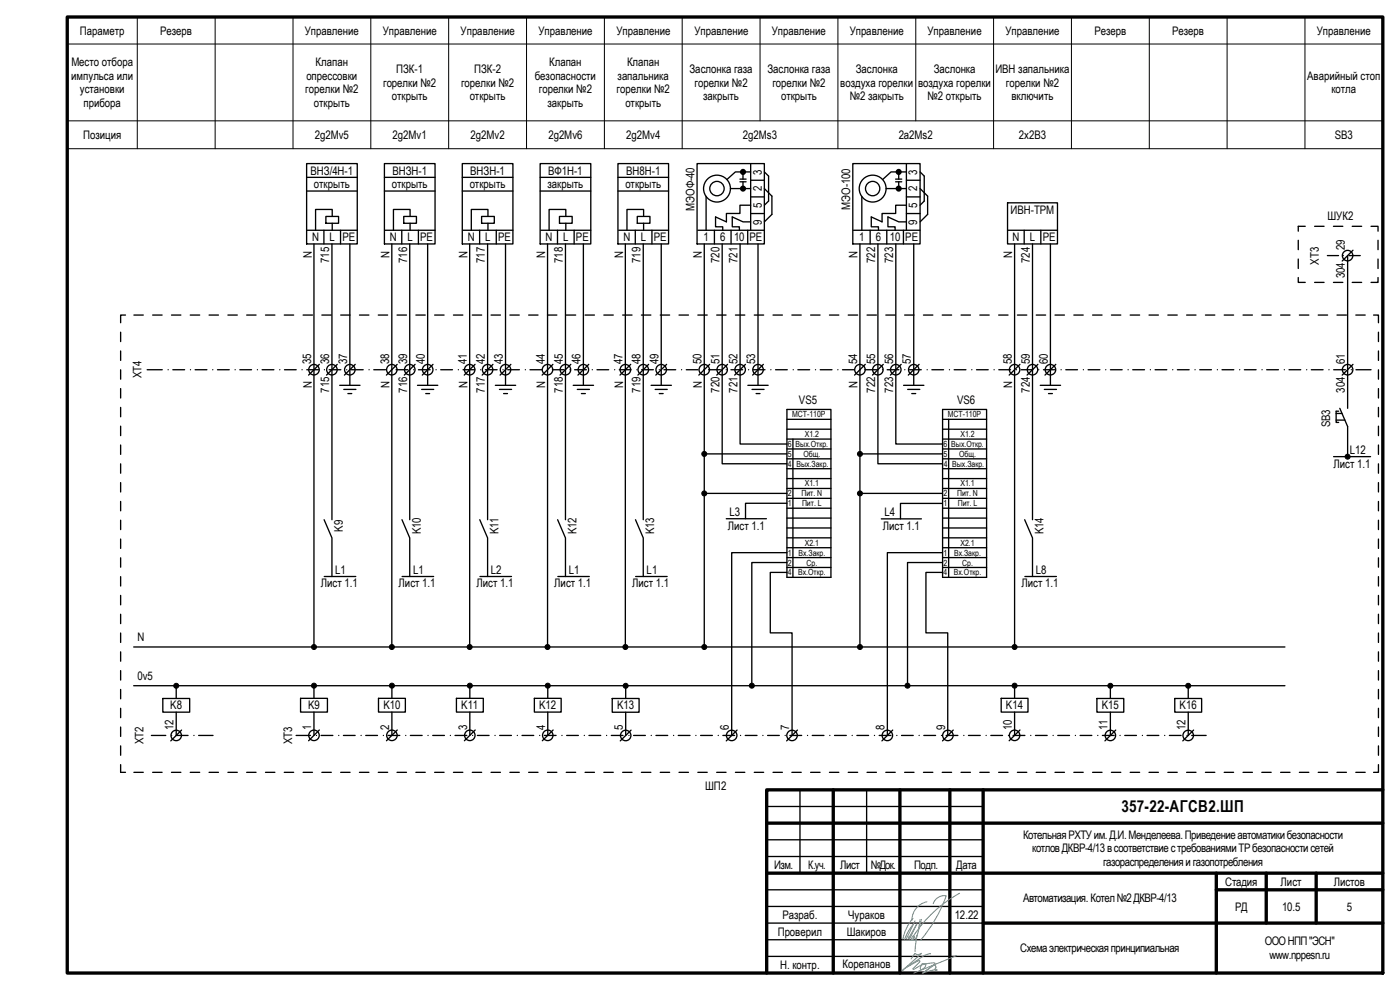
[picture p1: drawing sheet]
<svg xmlns="http://www.w3.org/2000/svg" width="420mm" height="297mm" viewBox="0 0 420 297" stroke-linecap="round" stroke-linejoin="round" font-family="sans-serif">
<g fill="none" stroke="#000" stroke-width=".4">
<path d="M92 49.1h15.2v24.1h-15.2zM92 53.2h15.2M92 57.3h15.2M115.4 49.1h15.2v24.1h-15.2zM115.4 53.2h15.2M115.4 57.3h15.2M138.7 49.1h15.2v24.1h-15.2zM138.7 53.2h15.2M138.7 57.3h15.2M162.1 49.1h15.2v24.1h-15.2zM162.1 53.2h15.2M162.1 57.3h15.2"/>
<path d="M185.5 53.2h15.1M185.5 57.3h15.1M185.5 49.1h15.1v24.1h-15.1zM209.2 49.1h20.2v24.1h-20.2zM211.9 58.9v10.2M219.2 56.6h6.1M222.1 53.7h1.8M222.1 54.5h1.8M223 52.2v1.5M223 54.5v1.6M225.3 51.6h-4.6l-2.5 2.3M225.3 49.1v20"/>
<path d="M225.3 54.1h4.1M225.3 59.1h4.1M229.4 51.6l1.3 1.2v7.5l-1.3 1.3M229.4 56.6l2.3 2.2v5.5l-2.3 2.3M255.9 49.1h20.2v24.1h-20.2zM258.6 58.9v10.2M265.9 56.6h6.1M268.8 53.7h1.8M268.8 54.5h1.8M269.7 52.2v1.5M269.7 54.5v1.6M272 51.6h-4.6l-2.5 2.3"/>
<path d="M272 54.1h4.1M272 59.1h4.1M272 49.1v20M276.1 51.6l1.3 1.2v7.5l-1.3 1.3M276.1 56.6l2.3 2.2v5.5l-2.3 2.3M92.2 69.1h15M94.2 73.2v120.2M97.2 69.1v4.1M97.8 64.9h3.8v2.1h-3.8zM99.6 73.2v82.7M99.7 64.9v-2.1h-5v6.3M99.7 67v2.1"/>
<path d="M102.2 69.1v4.1M105 73.2v42.4M115.6 69.1h15M117.6 73.2v120.2M120.6 69.1v4.1M121.2 64.9h3.8v2.1h-3.8zM123 73.2v82.7M123.1 64.9v-2.1h-5v6.3M123.1 67v2.1M125.6 69.1v4.1M128.3 73.2v42.4M138.9 69.1h15"/>
<path d="M141 73.2v120.2M143.9 69.1v4.1M144.5 64.9h3.8v2.1h-3.8zM146.3 73.2v82.7M146.4 64.9v-2.1h-5v6.3M146.4 67v2.1M148.9 69.1v4.1M151.7 73.2v42.4M162.3 69.1h15M164.3 73.2v120.2M167.3 69.1v4.1M167.9 64.9h3.8v2.1h-3.8z"/>
<path d="M169.7 73.2v82.7M169.8 64.9v-2.1h-5v6.3M169.8 67v2.1M172.3 69.1v4.1M175.1 73.2v42.4M185.7 69.1h14.9M187.7 73.2v120.2M190.7 69.1v4.1M191.3 64.9h3.8v2.1h-3.8zM193 73.2v82.7M193.2 64.9v-2.1h-5v6.3M193.2 67v2.1"/>
<path d="M195.7 69.1v4.1M198.4 73.2v42.4M209.4 69.1h20M211.4 73.2v120.2M214.4 69.1v4.1M216.7 73.2v65.9h19.5M219.4 69.1v4.1M222.1 73.2v60h14.1M224.4 69.1v4.1M225.3 61.6h-3.2v2.5h-4.1v2.5l-3.3-1.5v3h2.2v1M225.3 66.6h-2.3l-3.2-1.5v3h2.1v1M225.3 64.1h4.1"/>
<path d="M227.5 73.2v42.4M256.1 69.1h20M258.1 73.2v120.2M261.1 69.1v4.1M263.5 73.2v65.9h19.4M266.1 69.1v4.1M268.8 73.2v60h14.1M271.1 69.1v4.1M272 61.6h-3.2v2.5h-4.1v2.5l-3.2-1.5v3h2.1v1M272 66.6h-2.3l-3.2-1.5v3h2.1v1M272 64.1h4.1M274.2 73.2v42.4"/>
<path d="M302.4 60.9h15v12.3h-15zM302.4 69.1h15M304.5 73.2v120.2M307.4 69.1v4.1M309.9 73.2v82.7M312.4 69.1v4.1M315.2 73.2v42.4M389.6 72.1v2.8M389.6 77.7v2.9M391.7 67.9h-2.1v1.5M394.5 67.9h2.9M398.4 76.7h3.3"/>
<path d="M400.2 67.9h2.8M403.1 76.7h.1M404.4 76.7v45.8M404.9 76.7h3.3M405.8 67.9h2.9M406.1 75.1l-3.3 3.2M411.5 67.9h2.1v1.5M413.6 72.1v2.8M413.6 77.7v2.9M36.2 99.7v2.8M37.7 94.5h-1.5v2.3M40.2 94.5h2.8"/>
<path d="M45.8 94.5h2.9M51.5 94.5h2.8M57.1 94.5h2.8M62.7 94.5h2.9M68.4 94.5h2.8M74 94.5h2.8M79.7 94.5h2.8M85.3 94.5h2.8M91 94.5h2.8M96.6 94.5h2.8M102.2 94.5h2.9M107.9 94.5h2.8"/>
<path d="M113.5 94.5h2.8M119.2 94.5h2.8M124.8 94.5h2.8M130.4 94.5h2.9M136.1 94.5h2.8M141.7 94.5h2.9M147.4 94.5h2.8M153 94.5h2.8M158.7 94.5h2.8M164.3 94.5h2.8M169.9 94.5h2.9M175.6 94.5h2.8"/>
<path d="M181.2 94.5h2.9M186.9 94.5h2.8M192.5 94.5h2.8M198.2 94.5h2.8M203.8 94.5h2.8M209.4 94.5h2.8M215.1 94.5h2.8M220.7 94.5h2.8M226.4 94.5h2.8M232 94.5h2.8M237.6 94.5h2.9M243.3 94.5h2.8"/>
<path d="M248.9 94.5h2.8M254.6 94.5h2.8M260.2 94.5h2.8M265.8 94.5h2.9M271.5 94.5h2.8M277.1 94.5h2.9M282.8 94.5h2.8M288.4 94.5h2.8M294.1 94.5h2.8M299.7 94.5h2.8M305.3 94.5h2.9M311 94.5h2.8"/>
<path d="M316.6 94.5h2.9M322.3 94.5h2.8M327.9 94.5h2.8M333.6 94.5h2.8M339.2 94.5h2.8M344.8 94.5h2.9M350.5 94.5h2.8M356.1 94.5h2.8M361.8 94.5h2.8M367.4 94.5h2.8M373.1 94.5h2.8M378.7 94.5h2.8"/>
<path d="M384.3 94.5h2.8M389.6 83.3v1.4h2.1M390 94.5h2.8M394.5 84.7h2.9M395.6 94.5h2.8M400.2 84.7h2.8M401.2 94.5h2.9M405.8 84.7h2.9M406.9 94.5h2.8M412.2 94.5h1.5v2.3M413.6 83.3v1.4h-2.1M413.7 99.7v2.8"/>
<path d="M36.2 105.3v2.8M36.2 111v2.8M36.2 116.6v2.8M44.2 110.9h4.5M50.5 110.9h.1M51.9 110.9h3.5M57.2 110.9h.1M58.6 110.9h3.5M63.8 110.9h.1M65.3 110.9h3.5M70.6 110.9h.1M72 110.9h3.5"/>
<path d="M77.2 110.9h.1M78.7 110.9h3.5M84 110.9h.1M85.4 110.9h3.5M90.6 110.9h.1M92.1 110.9h3.5M95.8 109.3l-3.2 3.2M97.4 110.9h.1M98.8 110.9h3.5M101.2 109.3l-3.2 3.2M101.9 115.6h6.1M103.2 116.8h3.6"/>
<path d="M104 110.9h.1M104.4 118.1h1.2M105.5 110.9h3.5M106.6 109.3l-3.2 3.2M110.8 110.9h.1M112.2 110.9h3.5M117.5 110.9h.1M118.9 110.9h3.5M119.2 109.3l-3.2 3.2M124.2 110.9h.1M124.6 109.3l-3.3 3.2M125.3 115.6h6.1"/>
<path d="M125.6 110.9h3.5M126.5 116.8h3.7M127.8 118.1h1.1M130 109.3l-3.3 3.2M130.9 110.9h.1M132.3 110.9h3.5M137.6 110.9h.1M139 110.9h3.5M142.6 109.3l-3.3 3.2M144.3 110.9h.1M145.7 110.9h3.5M147.9 109.3l-3.2 3.2"/>
<path d="M148.7 115.6h6.1M149.9 116.8h3.6M150.9 110.9h.1M151.1 118.1h1.2M152.4 110.9h3.5M153.3 109.3l-3.2 3.2M157.7 110.9h.1M159.1 110.9h3.5M164.3 110.9h.1M165.8 110.9h3.5M165.9 109.3l-3.2 3.2M171.1 110.9h.1"/>
<path d="M171.3 109.3l-3.2 3.2M172 115.6h6.1M172.5 110.9h3.5M173.3 116.8h3.6M174.5 118.1h1.2M176.7 109.3l-3.3 3.2M177.7 110.9h.1M179.2 110.9h3.5M184.5 110.9h.1M185.9 110.9h3.5M189.3 109.3l-3.2 3.2M191.1 110.9h.1"/>
<path d="M192.6 110.9h3.5M194.7 109.3l-3.3 3.2M195.4 115.6h6.1M196.6 116.8h3.6M197.9 118.1h1.1M197.9 110.9h.1M199.3 110.9h3.5M200.1 109.3l-3.3 3.2M204.5 110.9h.1M206 110.9h3.5M211.3 110.9h.1M212.7 110.9h3.5"/>
<path d="M213 109.3l-3.3 3.2M217.9 110.9h.1M218.3 109.3l-3.2 3.2M219.4 110.9h3.5M223.7 109.3l-3.2 3.2M224.4 115.6h6.1M224.7 110.9h.1M225.7 116.8h3.6M226 110.9h3.6M226.9 118.1h1.2M229.1 109.3l-3.2 3.2M231.3 110.9h.1"/>
<path d="M232.8 110.9h3.5M238.1 110.9h.1M239.4 110.9h3.6M244.7 110.9h.1M246.2 110.9h3.5M251.4 110.9h.1M252.8 110.9h3.6M258.1 110.9h.1M259.6 110.9h3.5M259.7 109.3l-3.2 3.2M264.8 110.9h.1M265.1 109.3l-3.3 3.2"/>
<path d="M266.2 110.9h3.6M270.5 109.3l-3.3 3.2M271.2 115.6h6.1M271.5 110.9h.1M272.4 116.8h3.6M273 110.9h3.5M273.6 118.1h1.2M275.8 109.3l-3.2 3.2M278.2 110.9h.1M279.7 110.9h3.5M284.9 110.9h.1M286.4 110.9h3.5"/>
<path d="M291.6 110.9h.1M293.1 110.9h3.5M298.3 110.9h.1M299.8 110.9h3.5M305 110.9h.1M306.1 109.3l-3.2 3.2M306.5 110.9h3.5M311.5 109.3l-3.3 3.2M311.7 110.9h.1M312.2 115.6h6.1M313.1 110.9h3.6M313.4 116.8h3.7"/>
<path d="M314.7 118.1h1.1M316.9 109.3l-3.3 3.2M318.4 110.9h.1M319.9 110.9h3.5M325.1 110.9h.1M326.5 110.9h3.6M331.8 110.9h.1M333.3 110.9h3.5M338.5 110.9h.1M339.9 110.9h3.6M345.2 110.9h.1M346.7 110.9h3.5"/>
<path d="M351.9 110.9h.1M353.3 110.9h3.6M358.6 110.9h.1M360.1 110.9h3.5M365.3 110.9h.1M366.7 110.9h3.6M372 110.9h.1M373.5 110.9h3.5M378.7 110.9h.1M380.1 110.9h3.6M385.4 110.9h.1M386.9 110.9h3.5"/>
<path d="M392.1 110.9h.1M393.5 110.9h3.6M398.8 110.9h.1M400.3 110.9h3.5M405.5 110.9h.1M406.1 109.3l-3.3 3.2M406.9 110.9h4.6M413.7 105.3v2.8M413.7 111v2.8M413.7 116.6v2.8M36.2 122.2v2.9M36.2 127.9v2.8"/>
<path d="M36.2 133.5v2.8M36.2 139.2v2.8M212.1 136.2h24.1M236.2 122.9h13.2v50.3h-13.2zM236.2 125.8h13.2M236.2 128.8h13.2M236.2 131.7h13.2M236.2 134.7h13.2M236.2 137.7h13.2M238 131.7v41.5M258.8 136.2h24.1M282.9 122.9h13.2v50.3h-13.2z"/>
<path d="M282.9 125.8h13.2M282.9 128.8h13.2M282.9 131.7h13.2M282.9 134.7h13.2M282.9 137.7h13.2M284.7 125.8v47.4M400.2 137h11.1M401 126h2.6M401 124.1h1.7M401.8 123.4h-.8v3.3h.8M402.1 122.5l2.3 5.5v8.3M413.7 122.2v2.9"/>
<path d="M413.7 127.9v2.8M413.7 133.5v2.8M413.7 139.2v2.8M36.2 144.8v2.8M36.2 150.5v2.8M36.2 156.1v2.8M97.3 155.9l2.3 5.5v11.6M120.6 155.9l2.4 5.5v11.6M144 155.9l2.3 5.5v11.6M167.4 155.9l2.3 5.5v11.6M190.7 155.9l2.3 5.5v11.6M212.1 148h24.1"/>
<path d="M218 155.6h12M236.2 151h-12.5v4.6M236.2 140.6h13.2M236.2 143.6h13.2M236.2 146.6h13.2M236.2 149.5h13.2M236.2 152.5h13.2M236.2 155.4h13.2M236.2 158.4h13.2M258.8 148h24.1M264.5 155.7h12M282.7 151h-12.5v4.7"/>
<path d="M282.9 140.6h13.2M282.9 143.6h13.2M282.9 146.6h13.2M282.9 149.5h13.2M282.9 152.5h13.2M282.9 155.4h13.2M282.9 158.4h13.2M307.5 155.9l2.4 5.5v11.6M413.7 144.8v2.8M413.7 150.5v2.8M413.7 156.1v2.8M36.2 161.7v2.8"/>
<path d="M36.2 167.4v2.8M36.2 173v2.8M36.2 178.6v2.9M97.3 173h9.5M120.7 173h9.4M144 173h9.5M167.4 173h9.5M190.8 173h9.4M236.2 168.8h-10.6v36.2M236.2 161.4h13.2M236.2 164.3h13.2M236.2 167.3h13.2"/>
<path d="M236.2 170.3h13.2M236.2 171.7h-5v18.2h6.5v30.8M236.2 165.8h-16.6v54.9M282.9 168.8h-10.5v36.2M282.9 161.4h13.2M282.9 164.3h13.2M282.9 167.3h13.2M282.9 170.3h13.2M282.9 171.7h-5v18.2h6.5v30.8M282.9 165.8h-16.6v54.9M307.6 173h9.4M413.7 161.7v2.8"/>
<path d="M413.7 167.4v2.8M413.7 173v2.8M413.7 178.6v2.9M36.2 184.3v2.8M36.2 189.9v2.9M36.2 195.6v2.8M40.1 194.1h345.5M413.7 184.3v2.8M413.7 189.9v2.9M413.7 195.6v2.8M36.2 201.2v2.8M36.2 206.9v2.8"/>
<path d="M36.2 212.5v2.8M36.2 218.1v2.9M40.1 205.7h345.5M48.9 209.6h8v4.1h-8zM52.9 213.7v7h3.5M52.9 206.5v3.1M54.5 219.1l-3.2 3.2M90.2 209.5h8.1v4.2h-8.1zM94.2 206.5v3M94.2 213.7v6.9M95.8 219l-3.2 3.2M113.6 209.5h8.1v4.2h-8.1z"/>
<path d="M117.6 206.5v3M117.6 213.7v6.9M119.2 219l-3.2 3.2M137 209.5h8v4.2h-8zM141 206.5v3M141 213.7v6.9M142.6 219l-3.2 3.2M160.4 209.5h8v4.2h-8zM164.4 206.5v3M164.4 213.7v6.9M166 219l-3.2 3.2M183.7 209.6h8.1v4.1h-8.1z"/>
<path d="M187.8 206.5v3.1M187.8 213.7v7M189.4 219.1l-3.3 3.2M221.2 219.1l-3.2 3.2M239.3 219.1l-3.2 3.2M267.9 219.1l-3.2 3.2M286.1 219.1l-3.2 3.2M300.5 209.5h8v4.2h-8zM304.5 206.5v3M304.5 213.7v6.9M306.1 219l-3.2 3.2M329.2 209.6h8.1v4.1h-8.1z"/>
<path d="M333.2 206.5v3.1M333.2 213.7v7M334.8 219.1l-3.2 3.2M352.6 209.6h8v4.1h-8zM356.6 206.5v3.1M356.6 213.7v7M358.2 219.1l-3.2 3.2M413.7 201.2v2.8M413.7 206.9v2.8M413.7 212.5v2.8M413.7 218.1v2.9M36.2 223.8v2.8"/>
<path d="M36.2 229.4v2.3h1.5M40.2 231.7h2.8M45.4 220.7h4.4M45.8 231.7h2.9M51.5 231.7h2.8M51.5 220.7h.1M57.1 231.7h2.8M58.2 220.7h.1M59.6 220.7h4.3M62.7 231.7h2.9M68.4 231.7h2.8M74 231.7h2.8"/>
<path d="M79.7 231.7h2.8M85.3 231.7h2.8M88.9 220.7h4.3M91 231.7h2.8M95 220.7h.1M96.4 220.7h3.5M96.6 231.7h2.8M101.7 220.7h.1M102.2 231.7h2.9M103.1 220.7h3.5M107.9 231.7h2.8M108.4 220.7h.1"/>
<path d="M109.8 220.7h3.5M113.5 231.7h2.8M115.1 220.7h.1M116.5 220.7h3.5M119.2 231.7h2.8M121.8 220.7h.1M123.2 220.7h3.5M124.8 231.7h2.8M128.4 220.7h.1M129.9 220.7h3.5M130.4 231.7h2.9M135.2 220.7h.1"/>
<path d="M136.1 231.7h2.8M136.6 220.7h3.5M141.7 231.7h2.9M141.8 220.7h.1M143.3 220.7h3.5M147.4 231.7h2.8M148.6 220.7h.1M150 220.7h3.5M153 231.7h2.8M155.2 220.7h.1M156.7 220.7h3.5M158.7 231.7h2.8"/>
<path d="M162 220.7h.1M163.4 220.7h3.5M164.3 231.7h2.8M168.6 220.7h.1M169.9 231.7h2.9M170.1 220.7h3.5M175.4 220.7h.1M175.6 231.7h2.8M176.8 220.7h3.5M181.2 231.7h2.9M182 220.7h.1M183.5 220.7h3.5"/>
<path d="M186.9 231.7h2.8M188.8 220.7h.1M190.2 220.7h3.5M192.5 231.7h2.8M195.4 220.7h.1M196.9 220.7h3.5M198.2 231.7h2.8M202.2 220.7h.1M203.5 220.7h3.6M203.8 231.7h2.8M208.8 220.7h.1M209.4 231.7h2.8"/>
<path d="M210.3 220.7h3.5M215.1 231.7h2.8M215.6 220.7h.1M216.9 220.7h3.6M220.7 231.7h2.8M222.2 220.7h.1M223.7 220.7h3.5M226.4 231.7h2.8M228.9 220.7h.1M230.4 220.7h3.5M232 231.7h2.8M235.6 220.7h.1"/>
<path d="M237.1 220.7h3.5M237.6 231.7h2.9M240.1 237v25M242.3 220.7h.1M243.3 231.7h2.8M243.8 220.7h3.5M248.9 231.7h2.8M249 220.7h.1M250.1 237v55M250.5 220.7h3.5M254.6 231.7h2.8M255.7 220.7h.1"/>
<path d="M257.2 220.7h3.5M260.1 237v25M260.2 231.7h2.8M262.4 220.7h.1M263.9 220.7h3.5M265.8 231.7h2.9M269.1 220.7h.1M270.1 237v55M270.6 220.7h3.5M271.5 231.7h2.8M275.8 220.7h.1M277.1 231.7h2.9"/>
<path d="M277.3 220.7h3.5M282.5 220.7h.1M282.8 231.7h2.8M284 220.7h3.5M285.1 237v55M288.4 231.7h2.8M289.3 220.7h.1M290.6 220.7h3.6M294.1 231.7h2.8M295.1 237v55M295.9 220.7h.1M297.4 220.7h3.5"/>
<path d="M299.7 231.7h2.8M302.7 220.7h.1M304 220.7h3.6M305.3 231.7h2.9M309.3 220.7h.1M310.8 220.7h3.5M311 231.7h2.8M316 220.7h.1M316.6 231.7h2.9M317.4 220.7h3.6M322.3 231.7h2.8M322.7 220.7h.1"/>
<path d="M324.2 220.7h3.5M327.9 231.7h2.8M329.4 220.7h.1M330.8 220.7h3.6M333.6 231.7h2.8M336.1 220.7h.1M337.6 220.7h3.5M339.2 231.7h2.8M342.8 220.7h.1M344.2 220.7h3.6M344.8 231.7h2.9M349.5 220.7h.1"/>
<path d="M350.5 231.7h2.8M351 220.7h3.5M356.1 231.7h2.8M356.2 220.7h.1M357.6 220.7h4.4M361.8 231.7h2.8M367.4 231.7h2.8M373.1 231.7h2.8M378.7 231.7h2.8M384.3 231.7h2.8M390 231.7h2.8M395.6 231.7h2.8"/>
<path d="M401.2 231.7h2.9M406.9 231.7h2.8M413.7 229.4v2.3h-1.5M413.7 223.8v2.8M415 237h-184.9v55M230.1 247h184.9M230.1 242h65M230.1 252h65M230.1 257h65M230.1 262h184.9M230.1 267h65M230.1 272h65"/>
<path d="M365 262v30M365 267h50M380 262v15M395 262v15M415 277h-184.9M230.1 287h65M230.1 282h65"/>
<circle cx="215.2" cy="56.6" r="2.16"/>
<circle cx="215.2" cy="56.6" r="4"/>
<circle cx="261.9" cy="56.6" r="2.15"/>
<circle cx="261.9" cy="56.6" r="4"/>
<circle cx="404.4" cy="76.7" r="1.57"/>
<circle cx="94.2" cy="110.9" r="1.58"/>
<circle cx="99.6" cy="110.9" r="1.58"/>
<circle cx="105" cy="110.9" r="1.57"/>
<circle cx="117.6" cy="110.9" r="1.57"/>
<circle cx="123" cy="110.9" r="1.58"/>
<circle cx="128.4" cy="110.9" r="1.58"/>
<circle cx="141" cy="110.9" r="1.57"/>
<circle cx="146.3" cy="110.9" r="1.57"/>
<circle cx="151.7" cy="110.9" r="1.57"/>
<circle cx="164.3" cy="110.9" r="1.57"/>
<circle cx="169.7" cy="110.9" r="1.57"/>
<circle cx="175.1" cy="110.9" r="1.57"/>
<circle cx="187.7" cy="110.9" r="1.58"/>
<circle cx="193.1" cy="110.9" r="1.58"/>
<circle cx="198.4" cy="110.9" r="1.57"/>
<circle cx="211.4" cy="110.9" r="1.57"/>
<circle cx="216.7" cy="110.9" r="1.57"/>
<circle cx="222.1" cy="110.9" r="1.58"/>
<circle cx="227.5" cy="110.9" r="1.58"/>
<circle cx="258.1" cy="110.9" r="1.58"/>
<circle cx="263.5" cy="110.9" r="1.57"/>
<circle cx="268.8" cy="110.9" r="1.57"/>
<circle cx="274.2" cy="110.9" r="1.57"/>
<circle cx="304.5" cy="110.9" r="1.57"/>
<circle cx="309.9" cy="110.9" r="1.57"/>
<circle cx="315.3" cy="110.9" r="1.58"/>
<circle cx="404.4" cy="110.9" r="1.57"/>
<circle cx="52.9" cy="220.7" r="1.57"/>
<circle cx="94.2" cy="220.6" r="1.58"/>
<circle cx="117.6" cy="220.6" r="1.58"/>
<circle cx="141" cy="220.6" r="1.57"/>
<circle cx="164.4" cy="220.6" r="1.57"/>
<circle cx="187.8" cy="220.7" r="1.57"/>
<circle cx="219.6" cy="220.7" r="1.57"/>
<circle cx="237.7" cy="220.7" r="1.57"/>
<circle cx="266.3" cy="220.7" r="1.57"/>
<circle cx="284.5" cy="220.7" r="1.57"/>
<circle cx="304.5" cy="220.6" r="1.57"/>
<circle cx="333.2" cy="220.7" r="1.57"/>
<circle cx="356.6" cy="220.7" r="1.57"/>
</g>
<g fill="none" stroke="#000" stroke-width=".3">
<path d="M20.2 13.2h394.8M41.2 5.1v39.5M64.6 5.1v39.5M87.9 5.1v39.5M111.3 5.1v39.5M134.7 5.1v39.5M158 5.1v39.5M181.4 5.1v39.5M204.7 5.1v39.5M228.1 5.1v31.2M251.5 5.1v39.5M274.8 5.1v31.2"/>
<path d="M298.2 5.1v39.5M321.6 5.1v39.5M344.9 5.1v39.5M368.3 5.1v39.5M391.6 5.1v39.5M415 5.1v39.5h-394.8M20.2 36.3h394.8"/>
<circle cx="211.4" cy="136.2" r=".75"/>
<circle cx="258.1" cy="136.2" r=".75"/>
<circle cx="404.4" cy="137" r=".75"/>
<circle cx="211.4" cy="148.1" r=".75"/>
<circle cx="258.1" cy="148.1" r=".75"/>
<circle cx="94.2" cy="194.1" r=".75"/>
<circle cx="117.6" cy="194.1" r=".75"/>
<circle cx="140.9" cy="194.1" r=".75"/>
<circle cx="164.3" cy="194.1" r=".75"/>
<circle cx="187.7" cy="194.1" r=".75"/>
<circle cx="211.4" cy="194.1" r=".75"/>
<circle cx="258.1" cy="194.1" r=".75"/>
<circle cx="304.5" cy="194.1" r=".75"/>
<circle cx="52.9" cy="205.8" r=".74"/>
<circle cx="94.2" cy="205.7" r=".75"/>
<circle cx="117.6" cy="205.7" r=".75"/>
<circle cx="141" cy="205.7" r=".75"/>
<circle cx="164.4" cy="205.7" r=".75"/>
<circle cx="187.8" cy="205.8" r=".75"/>
<circle cx="225.6" cy="205.7" r=".75"/>
<circle cx="272.4" cy="205.7" r=".75"/>
<circle cx="304.5" cy="205.7" r=".75"/>
<circle cx="333.2" cy="205.8" r=".75"/>
<circle cx="356.6" cy="205.8" r=".75"/>
</g>
<g fill="none" stroke="#3dad99" stroke-width=".3">
<path d="M274 275.5a13 13 0 0 0-3 6.4M274.2 277.2a15 15 0 0 0-2.7 4.8M274.6 276.3l-2.7 5.6M275.6 279.6l-.7 2.9-.3 3M276.1 275.9l-.5 3.7M276.5 275.8l-.9 3.8M278.2 270.6a5.6 5.6 0 0 0-4.5 5.5M280.1 271.1a3.5 3.5 0 0 1 3.9-2.3 42.7 42.7 0 0 1-7.7 13.2M288 268a38.6 38.6 0 0 0-13.8 12.8M271.9 290.3l4-2.1 .1 .4-2 2.2h.3l2.1-1.3-.2 1 .1 .3 .3 .1 .8-.5a.66 .66 0 0 0 .4-1 .66 .66 0 0 0-1.1 0l3.4-.5h.5v.3l-3.7 2.8M272.2 281l.5 .1 .2 .6M272.9 281.9l2.3-4.7-2.8 4.8"/>
<path d="M273.6 281.6l-.2 .4M274 280.8a.64 .64 0 0 1 .2 .7 .64 .64 0 0 1-.6 .4zM274.1 281.6l-.7 .4M274.3 281l-.1 1.1M275.3 280.4l-.7 1.7M277 292l3.2-2.3a.46 .46 0 0 1 .5 0 .46 .46 0 0 1 .2 .6l-.3 .6 .3 .4a.26 .26 0 0 0 .3-.3 .26 .26 0 0 0-.4-.2l-4 1.2M279.3 286.2l-1.9 .5-6.5 4.4 5.7-5.1a1.59 1.59 0 0 1-2 .1l-1.2 1.6M287 286.8l-12.8 5.2"/>
</g>
<g fill="none" stroke="#000" stroke-width="1">
<path d="M20.2 5.1h394.8v286.9h-394.8zM250.1 237v55M270.1 237v55M285.1 237v55M295.1 237v55M415 237h-184.9v55M230.1 247h184.9M230.1 262h184.9M295.1 277h119.9M365 262v30M365 267h50M380 262v15"/>
<path d="M395 262v15"/>
</g>
<g fill="#000">
<circle cx="211.4" cy="136.2" r=".74"/>
<circle cx="258.1" cy="136.2" r=".74"/>
<circle cx="404.4" cy="137" r=".75"/>
<circle cx="211.4" cy="148" r=".74"/>
<circle cx="258.1" cy="148" r=".74"/>
<circle cx="94.2" cy="194.1" r=".74"/>
<circle cx="117.6" cy="194.1" r=".74"/>
<circle cx="140.9" cy="194.1" r=".75"/>
<circle cx="164.3" cy="194.1" r=".75"/>
<circle cx="187.7" cy="194.1" r=".74"/>
<circle cx="211.4" cy="194.1" r=".74"/>
<circle cx="258.1" cy="194.1" r=".74"/>
<circle cx="304.5" cy="194.1" r=".74"/>
<circle cx="52.9" cy="205.8" r=".75"/>
<circle cx="94.2" cy="205.7" r=".75"/>
<circle cx="117.6" cy="205.7" r=".75"/>
<circle cx="141" cy="205.7" r=".75"/>
<circle cx="164.4" cy="205.7" r=".74"/>
<circle cx="187.8" cy="205.8" r=".75"/>
<circle cx="225.6" cy="205.7" r=".75"/>
<circle cx="272.4" cy="205.7" r=".75"/>
<circle cx="304.5" cy="205.7" r=".74"/>
<circle cx="333.2" cy="205.8" r=".75"/>
<circle cx="356.6" cy="205.8" r=".75"/>
</g>
<g fill="none" stroke="#000" stroke-width=".8">
<circle cx="223" cy="51.6" r=".52"/>
<circle cx="223" cy="56.6" r=".52"/>
<circle cx="269.7" cy="51.6" r=".52"/>
<circle cx="269.7" cy="56.6" r=".52"/>
</g>
<text font-size="4.9" x="336.6" y="243.7">357-22-АГСВ2.ШП</text>
<g font-size="3.5">
<text x="24" y="10.4">Параметр</text>
<text x="48.1" y="10.4">Резерв</text>
<text x="91.5" y="10.4">Управление</text>
<text x="114.9" y="10.4">Управление</text>
<text x="138.2" y="10.4">Управление</text>
<text x="161.6" y="10.4">Управление</text>
<text x="185" y="10.4">Управление</text>
<text x="208.4" y="10.4">Управление</text>
<text x="231.7" y="10.4">Управление</text>
<text x="255" y="10.4">Управление</text>
<text x="278.4" y="10.4">Управление</text>
<text x="301.7" y="10.4">Управление</text>
<text x="328.4" y="10.4">Резерв</text>
<text x="351.8" y="10.4">Резерв</text>
<text x="395.2" y="10.4">Управление</text>
<text x="21.4" y="23.9">импульса или</text>
<text x="21.4" y="19.8">Место отбора</text>
<text x="91.9" y="23.9">опрессовки</text>
<text x="94.7" y="19.8">Клапан</text>
<text x="118.9" y="21.9">ПЗК-1</text>
<text x="142.3" y="21.9">ПЗК-2</text>
<text x="160.5" y="23.9">безопасности</text>
<text x="164.8" y="19.8">Клапан</text>
<text x="185.4" y="23.9">запальника</text>
<text x="188.2" y="19.8">Клапан</text>
<text x="207" y="21.9">Заслонка газа</text>
<text x="230.3" y="21.9">Заслонка газа</text>
<text x="256.8" y="21.9">Заслонка</text>
<text x="280.2" y="21.9">Заслонка</text>
<text x="298.7" y="21.9">ИВН запальника</text>
<text x="392.3" y="23.9">Аварийный стоп</text>
<text x="24" y="28">установки</text>
<text x="91.6" y="28">горелки №2</text>
<text x="115" y="26">горелки №2</text>
<text x="138.4" y="26">горелки №2</text>
<text x="161.7" y="28">горелки №2</text>
<text x="185.1" y="28">горелки №2</text>
<text x="208.4" y="26">горелки №2</text>
<text x="231.8" y="26">горелки №2</text>
<text x="252.2" y="26">воздуха горелки</text>
<text x="275.6" y="26">воздуха горелки</text>
<text x="301.9" y="26">горелки №2</text>
<text x="399.6" y="28">котла</text>
<text x="25.1" y="32.2">прибора</text>
<text x="94.2" y="32.2">открыть</text>
<text x="117.6" y="30.1">открыть</text>
<text x="141" y="30.1">открыть</text>
<text x="164.3" y="32.2">закрыть</text>
<text x="187.7" y="32.2">открыть</text>
<text x="211" y="30.1">закрыть</text>
<text x="234.4" y="30.1">открыть</text>
<text x="255" y="30.1">№2 закрыть</text>
<text x="278.4" y="30.1">№2 открыть</text>
<text x="303.6" y="30.1">включить</text>
<text x="24.9" y="41.7">Позиция</text>
<text x="94.5" y="41.7">2g2Mv5</text>
<text x="117.8" y="41.7">2g2Mv1</text>
<text x="141.2" y="41.7">2g2Mv2</text>
<text x="164.6" y="41.7">2g2Mv6</text>
<text x="187.9" y="41.7">2g2Mv4</text>
<text x="223" y="41.7">2g2Ms3</text>
<text x="269.7" y="41.7">2a2Ms2</text>
<text x="305.8" y="41.7">2x2B3</text>
<text x="400.6" y="41.7">SB3</text>
<text x="93.2" y="52.4">ВНЗ/4Н-1</text>
<text x="117.8" y="52.4">ВНЗН-1</text>
<text x="141.1" y="52.4">ВНЗН-1</text>
<text x="164.5" y="52.4">ВФ1Н-1</text>
<text x="187.9" y="52.4">ВН8Н-1</text>
<text x="228.6" y="52.4" transform="rotate(-90 228.6 52.4)">3</text>
<text x="275.3" y="52.4" transform="rotate(-90 275.3 52.4)">3</text>
<text x="94.2" y="56.5">открыть</text>
<text x="117.6" y="56.5">открыть</text>
<text x="141" y="56.5">открыть</text>
<text x="164.3" y="56.5">закрыть</text>
<text x="187.7" y="56.5">открыть</text>
<text x="228.6" y="57.4" transform="rotate(-90 228.6 57.4)">2</text>
<text x="275.3" y="57.4" transform="rotate(-90 275.3 57.4)">2</text>
<text x="208.4" y="63.2" transform="rotate(-90 208.4 63.2)">МЭОФ-40</text>
<text x="228.6" y="62.4" transform="rotate(-90 228.6 62.4)">5</text>
<text x="255.1" y="62.9" transform="rotate(-90 255.1 62.9)">МЭО-100</text>
<text x="275.3" y="62.4" transform="rotate(-90 275.3 62.4)">5</text>
<text x="303.3" y="64.1">ИВН-ТРМ</text>
<text x="398.4" y="65.9">ШУК2</text>
<text x="228.6" y="67.4" transform="rotate(-90 228.6 67.4)">9</text>
<text x="275.3" y="67.4" transform="rotate(-90 275.3 67.4)">9</text>
<text x="93.5" y="77.5" transform="rotate(-90 93.5 77.5)">N</text>
<text x="93.7" y="72.4">N</text>
<text x="98.9" y="72.4">L PE</text>
<text x="116.9" y="77.5" transform="rotate(-90 116.9 77.5)">N</text>
<text x="117" y="72.4">N</text>
<text x="122.3" y="72.4">L PE</text>
<text x="140.3" y="77.5" transform="rotate(-90 140.3 77.5)">N</text>
<text x="140.4" y="72.4">N</text>
<text x="145.6" y="72.4">L PE</text>
<text x="163.6" y="77.5" transform="rotate(-90 163.6 77.5)">N</text>
<text x="163.8" y="72.4">N</text>
<text x="169" y="72.4">L PE</text>
<text x="187" y="77.5" transform="rotate(-90 187 77.5)">N</text>
<text x="187.1" y="72.4">N</text>
<text x="192.4" y="72.4">L PE</text>
<text x="210.7" y="77.5" transform="rotate(-90 210.7 77.5)">N</text>
<text x="211.1" y="72.4">1</text>
<text x="216.1" y="72.4">6</text>
<text x="220.3" y="72.4">10 PE</text>
<text x="257.4" y="77.5" transform="rotate(-90 257.4 77.5)">N</text>
<text x="257.8" y="72.4">1</text>
<text x="262.8" y="72.4">6</text>
<text x="267" y="72.4">10 PE</text>
<text x="303.8" y="77.5" transform="rotate(-90 303.8 77.5)">N</text>
<text x="303.8" y="72.4">N</text>
<text x="309.1" y="72.4">L PE</text>
<text x="403.6" y="75.1" transform="rotate(-90 403.6 75.1)">29</text>
<text x="98.8" y="79" transform="rotate(-90 98.8 79)">715</text>
<text x="122.2" y="79" transform="rotate(-90 122.2 79)">716</text>
<text x="145.5" y="79" transform="rotate(-90 145.5 79)">717</text>
<text x="168.9" y="79" transform="rotate(-90 168.9 79)">718</text>
<text x="192.2" y="79" transform="rotate(-90 192.2 79)">719</text>
<text x="215.9" y="79" transform="rotate(-90 215.9 79)">720</text>
<text x="221.3" y="79" transform="rotate(-90 221.3 79)">721</text>
<text x="262.6" y="79" transform="rotate(-90 262.6 79)">722</text>
<text x="268" y="79" transform="rotate(-90 268 79)">723</text>
<text x="309" y="79" transform="rotate(-90 309 79)">724</text>
<text x="395.8" y="79.4" transform="rotate(-90 395.8 79.4)">XT3</text>
<text x="403.6" y="83.5" transform="rotate(-90 403.6 83.5)">304</text>
<text x="42.4" y="113.6" transform="rotate(-90 42.4 113.6)">XT4</text>
<text x="93.4" y="109.3" transform="rotate(-90 93.4 109.3)">35</text>
<text x="98.8" y="109.3" transform="rotate(-90 98.8 109.3)">36</text>
<text x="104.2" y="109.3" transform="rotate(-90 104.2 109.3)">37</text>
<text x="116.8" y="109.3" transform="rotate(-90 116.8 109.3)">38</text>
<text x="122.2" y="109.3" transform="rotate(-90 122.2 109.3)">39</text>
<text x="127.5" y="109.3" transform="rotate(-90 127.5 109.3)">40</text>
<text x="140.1" y="109.3" transform="rotate(-90 140.1 109.3)">41</text>
<text x="145.5" y="109.3" transform="rotate(-90 145.5 109.3)">42</text>
<text x="150.9" y="109.3" transform="rotate(-90 150.9 109.3)">43</text>
<text x="163.5" y="109.3" transform="rotate(-90 163.5 109.3)">44</text>
<text x="168.9" y="109.3" transform="rotate(-90 168.9 109.3)">45</text>
<text x="174.3" y="109.3" transform="rotate(-90 174.3 109.3)">46</text>
<text x="186.9" y="109.3" transform="rotate(-90 186.9 109.3)">47</text>
<text x="192.2" y="109.3" transform="rotate(-90 192.2 109.3)">48</text>
<text x="197.6" y="109.3" transform="rotate(-90 197.6 109.3)">49</text>
<text x="210.5" y="109.3" transform="rotate(-90 210.5 109.3)">50</text>
<text x="215.9" y="109.3" transform="rotate(-90 215.9 109.3)">51</text>
<text x="221.3" y="109.3" transform="rotate(-90 221.3 109.3)">52</text>
<text x="226.7" y="109.3" transform="rotate(-90 226.7 109.3)">53</text>
<text x="257.3" y="109.3" transform="rotate(-90 257.3 109.3)">54</text>
<text x="262.6" y="109.3" transform="rotate(-90 262.6 109.3)">55</text>
<text x="268" y="109.3" transform="rotate(-90 268 109.3)">56</text>
<text x="273.4" y="109.3" transform="rotate(-90 273.4 109.3)">57</text>
<text x="303.7" y="109.3" transform="rotate(-90 303.7 109.3)">58</text>
<text x="309" y="109.3" transform="rotate(-90 309 109.3)">59</text>
<text x="314.4" y="109.3" transform="rotate(-90 314.4 109.3)">60</text>
<text x="403.6" y="109.3" transform="rotate(-90 403.6 109.3)">61</text>
<text x="93.5" y="116.4" transform="rotate(-90 93.5 116.4)">N</text>
<text x="98.8" y="117.8" transform="rotate(-90 98.8 117.8)">715</text>
<text x="116.9" y="116.4" transform="rotate(-90 116.9 116.4)">N</text>
<text x="122.2" y="117.8" transform="rotate(-90 122.2 117.8)">716</text>
<text x="140.3" y="116.4" transform="rotate(-90 140.3 116.4)">N</text>
<text x="145.5" y="117.8" transform="rotate(-90 145.5 117.8)">717</text>
<text x="163.6" y="116.4" transform="rotate(-90 163.6 116.4)">N</text>
<text x="168.9" y="117.8" transform="rotate(-90 168.9 117.8)">718</text>
<text x="187" y="116.4" transform="rotate(-90 187 116.4)">N</text>
<text x="192.2" y="117.8" transform="rotate(-90 192.2 117.8)">719</text>
<text x="210.7" y="116.4" transform="rotate(-90 210.7 116.4)">N</text>
<text x="215.9" y="117.8" transform="rotate(-90 215.9 117.8)">720</text>
<text x="221.3" y="117.8" transform="rotate(-90 221.3 117.8)">721</text>
<text x="257.4" y="116.4" transform="rotate(-90 257.4 116.4)">N</text>
<text x="262.6" y="117.8" transform="rotate(-90 262.6 117.8)">722</text>
<text x="268" y="117.8" transform="rotate(-90 268 117.8)">723</text>
<text x="303.8" y="116.4" transform="rotate(-90 303.8 116.4)">N</text>
<text x="309" y="117.8" transform="rotate(-90 309 117.8)">724</text>
<text x="403.6" y="117.8" transform="rotate(-90 403.6 117.8)">304</text>
<text x="239.8" y="121.2">VS5</text>
<text x="287.2" y="121.2">VS6</text>
<text x="399.2" y="128.2" transform="rotate(-90 399.2 128.2)">SB3</text>
<text x="405.1" y="136.2">L12</text>
<text x="400.2" y="140.3">Лист 1.1</text>
<text x="218.9" y="154.8">L3</text>
<text x="265.4" y="154.9">L4</text>
<text x="102.9" y="159.5" transform="rotate(-90 102.9 159.5)">K9</text>
<text x="126.3" y="160.3" transform="rotate(-90 126.3 160.3)">K10</text>
<text x="149.6" y="160.3" transform="rotate(-90 149.6 160.3)">K11</text>
<text x="173" y="160.3" transform="rotate(-90 173 160.3)">K12</text>
<text x="196.4" y="160.3" transform="rotate(-90 196.4 160.3)">K13</text>
<text x="218.4" y="158.9">Лист 1.1</text>
<text x="265" y="159">Лист 1.1</text>
<text x="313.2" y="160.3" transform="rotate(-90 313.2 160.3)">K14</text>
<text x="100.6" y="172.1">L1</text>
<text x="124" y="172.1">L1</text>
<text x="147.4" y="172.1">L2</text>
<text x="170.7" y="172.1">L1</text>
<text x="194.1" y="172.1">L1</text>
<text x="310.9" y="172.1">L8</text>
<text x="96.3" y="176.3">Лист 1.1</text>
<text x="119.6" y="176.3">Лист 1.1</text>
<text x="143" y="176.3">Лист 1.1</text>
<text x="166.4" y="176.3">Лист 1.1</text>
<text x="189.7" y="176.3">Лист 1.1</text>
<text x="306.5" y="176.3">Лист 1.1</text>
<text x="41.2" y="192.4">N</text>
<text x="41.2" y="204.1">0v5</text>
<text x="51.1" y="212.9">K8</text>
<text x="92.5" y="212.8">K9</text>
<text x="115.1" y="212.8">K10</text>
<text x="138.4" y="212.8">K11</text>
<text x="161.8" y="212.8">K12</text>
<text x="185.2" y="212.9">K13</text>
<text x="301.9" y="212.8">K14</text>
<text x="330.7" y="212.9">K15</text>
<text x="354" y="212.9">K16</text>
<text x="52.1" y="219.1" transform="rotate(-90 52.1 219.1)">12</text>
<text x="93.4" y="219.1" transform="rotate(-90 93.4 219.1)">1</text>
<text x="116.8" y="219.1" transform="rotate(-90 116.8 219.1)">2</text>
<text x="140.2" y="219.1" transform="rotate(-90 140.2 219.1)">3</text>
<text x="163.6" y="219.1" transform="rotate(-90 163.6 219.1)">4</text>
<text x="187" y="219.1" transform="rotate(-90 187 219.1)">5</text>
<text x="218.8" y="219.1" transform="rotate(-90 218.8 219.1)">6</text>
<text x="236.9" y="219.1" transform="rotate(-90 236.9 219.1)">7</text>
<text x="265.5" y="219.1" transform="rotate(-90 265.5 219.1)">8</text>
<text x="283.7" y="219.1" transform="rotate(-90 283.7 219.1)">9</text>
<text x="303.7" y="219.1" transform="rotate(-90 303.7 219.1)">10</text>
<text x="332.4" y="219.1" transform="rotate(-90 332.4 219.1)">11</text>
<text x="355.8" y="219.1" transform="rotate(-90 355.8 219.1)">12</text>
<text x="43.1" y="223.3" transform="rotate(-90 43.1 223.3)">XT2</text>
<text x="87.7" y="223.3" transform="rotate(-90 87.7 223.3)">XT3</text>
<text x="211.7" y="237">ШП2</text>
<text x="307.1" y="251.6">КотельнаяРХТУим.Д.И.Менделеева.Приведениеавтоматикибезопасности</text>
<text x="309.8" y="255.7">котловДКВР-4/13всоответствиестребованиямиТРбезопасностисетей</text>
<text x="232.4" y="260.7">Изм.</text>
<text x="242.6" y="260.7">К.уч.</text>
<text x="252.2" y="260.7">Лист</text>
<text x="261.4" y="260.7">№Док.</text>
<text x="274.4" y="260.7">Подп.</text>
<text x="287" y="260.7">Дата</text>
<text x="331.1" y="259.8">газораспределенияигазопотребления</text>
<text x="367.7" y="265.7">Стадия</text>
<text x="384.3" y="265.7">Лист</text>
<text x="400.3" y="265.7">Листов</text>
<text x="234.8" y="275.8">Разраб.</text>
<text x="254.6" y="275.7">Чураков</text>
<text x="286.5" y="275.8">12.22</text>
<text x="307" y="270.7">Автоматизация. Котел№2ДКВР-4/13</text>
<text x="370.7" y="273.2">РД</text>
<text x="384.8" y="273.2">10.5</text>
<text x="404.2" y="273.2">5</text>
<text x="233.4" y="280.7">Проверил</text>
<text x="254.1" y="280.7">Шакиров</text>
<text x="306.2" y="285.7">Схемаэлектрическаяпринципиальная</text>
<text x="379.5" y="283.6">ОООНПП&quot;ЭСН&quot;</text>
<text x="380.9" y="287.8">www.nppesn.ru</text>
<text x="234.1" y="290.6">Н. контр.</text>
<text x="252.9" y="290.6">Корепанов</text>
</g>
<g font-size="2.5">
<text x="237.7" y="125.2">МСТ-110Р</text>
<text x="284.5" y="125.2">МСТ-110Р</text>
<text x="241.5" y="131.1">Х1.2</text>
<text x="288.3" y="131.1">Х1.2</text>
<text x="236.5" y="137.1">5</text>
<text x="236.5" y="134.1">6</text>
<text x="238.8" y="134.1">Вых.Откр.</text>
<text x="241.1" y="137.1">Общ.</text>
<text x="283.2" y="137.1">5</text>
<text x="283.2" y="134.1">6</text>
<text x="285.5" y="134.1">Вых.Откр.</text>
<text x="287.8" y="137.1">Общ.</text>
<text x="236.5" y="140">4</text>
<text x="239" y="140">Вых.Закр.</text>
<text x="283.2" y="140">4</text>
<text x="285.8" y="140">Вых.Закр.</text>
<text x="236.5" y="148.9">2</text>
<text x="240.5" y="148.9">Пит. N</text>
<text x="241.5" y="146">Х1.1</text>
<text x="283.2" y="148.9">2</text>
<text x="287.2" y="148.9">Пит. N</text>
<text x="288.2" y="146">Х1.1</text>
<text x="236.5" y="151.9">1</text>
<text x="240.7" y="151.9">Пит. L</text>
<text x="283.2" y="151.9">1</text>
<text x="287.4" y="151.9">Пит. L</text>
<text x="236.5" y="166.7">1</text>
<text x="239.6" y="166.7">Вх.Закр.</text>
<text x="241.5" y="163.7">Х2.1</text>
<text x="283.2" y="166.7">1</text>
<text x="286.4" y="166.7">Вх.Закр.</text>
<text x="288.3" y="163.7">Х2.1</text>
<text x="236.5" y="169.7">2</text>
<text x="236.5" y="172.6">4</text>
<text x="239.6" y="172.6">Вх.Откр.</text>
<text x="242.1" y="169.7">Ср.</text>
<text x="283.2" y="169.7">2</text>
<text x="283.2" y="172.6">4</text>
<text x="286.3" y="172.6">Вх.Откр.</text>
<text x="288.8" y="169.7">Ср.</text>
</g>
</svg>
